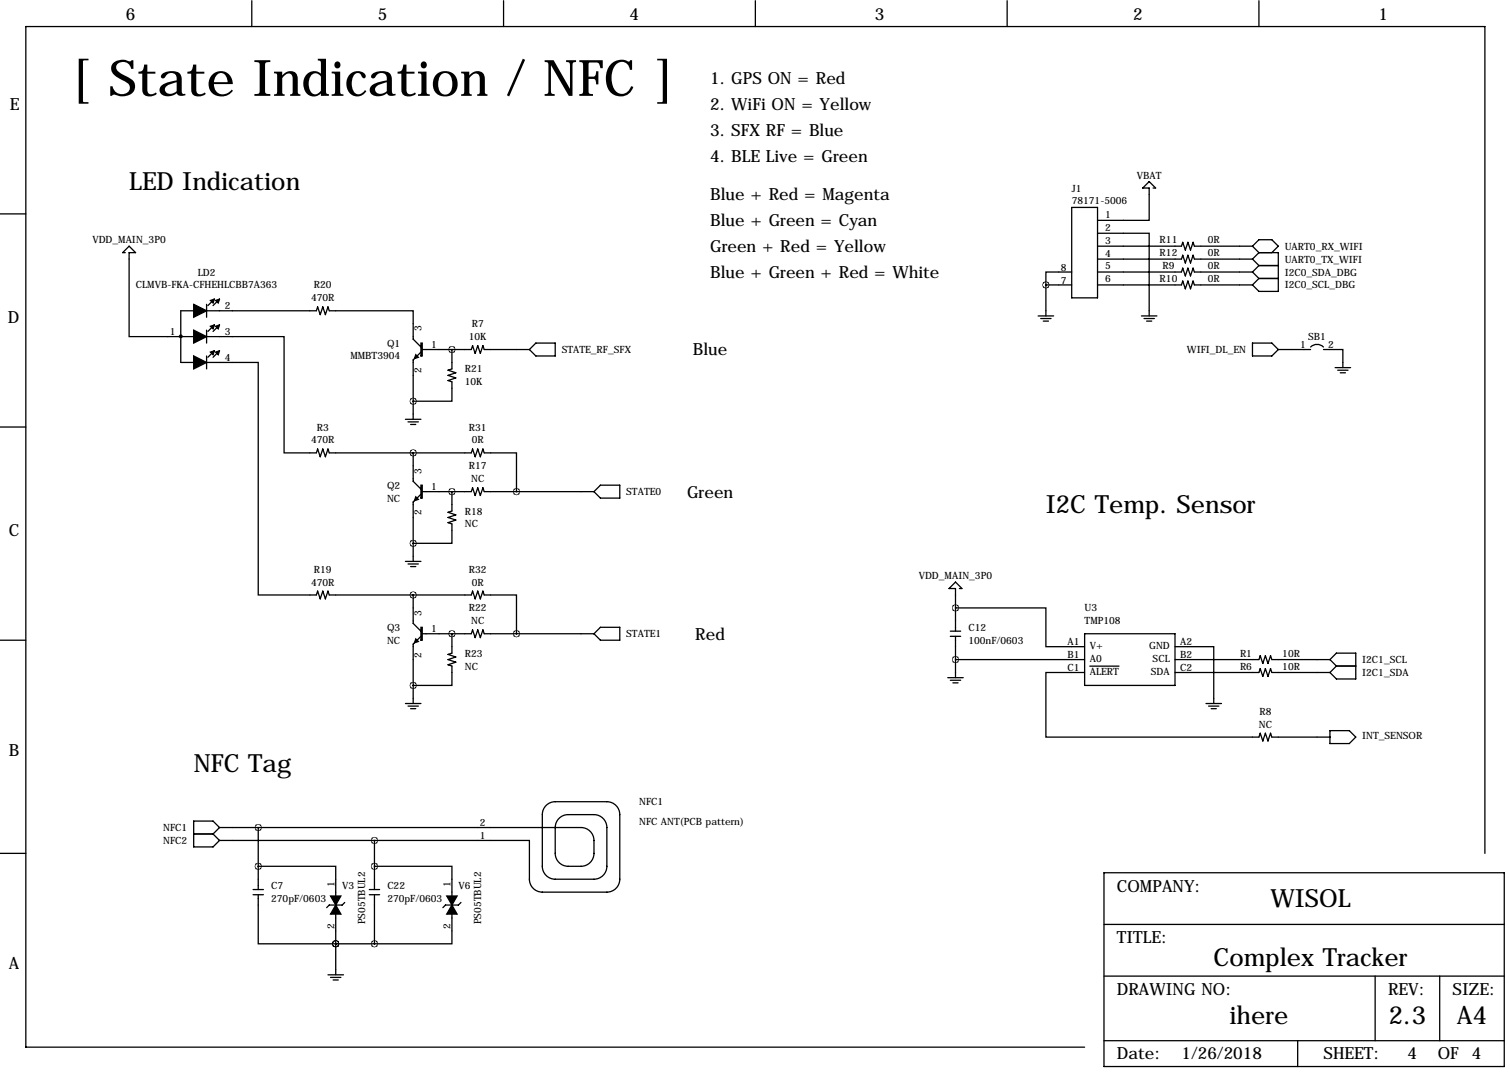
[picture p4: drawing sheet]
<svg xmlns="http://www.w3.org/2000/svg" width="297mm" height="211mm" viewBox="0 0 297 211" stroke-linecap="round" stroke-linejoin="round" font-family="sans-serif">
<g fill="none" stroke="#000" stroke-width=".25">
<path d="M49.5 .1v5.1M99.1 .1v5.1M148.6 .1v5.1M198.1 .1v5.1M247.6 .1v5.1M226.8 37h.5l-1.2-1.3-1.3 1.3h1.3v6.3h-10.2M0 42.1h5.1M24.6 49.7h-.5l1.3-1.3 1.3 1.3h-1.3v16.5h12.7M40.6 59.8v2.6M42.2 58.8l-1.3 1.3M43.2 58.8l-1.3 1.3M205.7 56h5.1"/>
<path d="M205.7 56v6.1M210.8 53.5h-5.1v2.5M210.8 40.8h5.1v17.8h-5.1zM215.9 45.9h10.2v16.2M215.9 48.4h16.5l.3-.8 .5 1.6 .5-1.6 .5 1.6 .5-1.6 .2 .8h11.5M215.9 50.9h16.5l.3-.7 .5 1.5 .5-1.5 .5 1.5 .5-1.5 .2 .7h11.5M215.9 53.5h16.5l.3-.8 .5 1.5 .5-1.5 .5 1.5 .5-1.5 .2 .8h11.5M215.9 56h16.5l.3-.7 .5 1.5 .5-1.5 .5 1.5 .5-1.5 .2 .7h11.5M246.4 53.5l1.2 1.3M246.4 48.4l1.2-1.3h2.6l1.3 1.3-1.3 1.3M246.4 48.4l1.2 1.3M246.4 50.9l1.2 1.3"/>
<path d="M247.6 49.7h3.9v7.6h-3.9l-1.2-1.3M247.6 54.8h3.9M247.6 52.2h3.9M247.6 52.2l-1.2 1.3M247.6 54.8l-1.2 1.2M247.6 49.7l-1.2 1.2M38.1 61.1h-2.5v10.2h2.5M40.6 61.1h21.6l.3-.8 .5 1.6 .5-1.6 .5 1.6 .5-1.6 .3 .8h16.5v5.6l1.5 1.5v-.2M40.6 66.2h15.3v22.8h6.3l.3-.7 .5 1.5 .5-1.5 .5 1.5 .5-1.5 .3 .7h27.9l.3-.7 .5 1.5 .5-1.5 .5 1.5 .5-1.5 .2 .7h6.4v7.7M40.6 71.3h10.2v45.7h11.4l.3-.8 .5 1.5 .5-1.5 .5 1.5 .5-1.5 .3 .8h27.9l.3-.8 .5 1.5 .5-1.5 .5 1.5 .5-1.5 .2 .8h6.4v7.6M40.6 64.9v2.6M40.6 70v2.5"/>
<path d="M42.2 63.9l-1.3 1.3M42.2 69l-1.3 1.2M43.2 63.9l-1.3 1.3M43.2 69l-1.3 1.2M82.8 69.2l-1.5 1.6v11.6M83.1 68.7h9.6l.3-.7 .5 1.5 .5-1.5 .5 1.5 .5-1.5 .2 .7h8.9M88.9 68.7v3.8l-.8 .3 1.6 .5-1.6 .5 1.6 .5-1.6 .5 .8 .3v3.8h-7.6M104.1 68.7l1.3-1.2h3.8v2.5h-3.8zM204.2 62.1h3.1M204.7 62.6h2.1M205.2 63.1h1M224.5 62.1h3.1"/>
<path d="M225 62.6h2.1M225.6 63.1h1M246.4 67.5h3.8l1.3 1.2-1.3 1.3h-3.8zM251.5 68.7h6.3M257.8 68.2a1.78 1.78 0 0 1 2.5 0M260.3 68.7h3.9v3.6M262.6 72.3h3.1M263.1 72.8h2.1M263.7 73.3h1M0 84h5.1M79.8 82.4h3M80.3 82.9h2"/>
<path d="M80.8 83.5h1M81.3 89v5.6l1.5 1.6v-.3M82.8 97.2l-1.5 1.5v11.7M83.1 96.7h9.6l.3-.8 .5 1.5 .5-1.5 .5 1.5 .5-1.5 .2 .8h21.6M88.9 96.7v3.8l-.8 .2 1.6 .5-1.6 .5 1.6 .5-1.6 .6 .8 .2v3.8h-7.6M118.1 95.4h3.8v2.5h-3.8l-1.3-1.2zM79.8 110.4h3M80.3 110.9h2M80.8 111.4h1M81.3 117v5.6l1.5 1.5v-.3M188 119.5h17.7v7.6h7.7M188.7 115.7h.5l-1.2-1.3-1.3 1.3h1.3v8.4"/>
<path d="M0 125.9h5.1M79.8 138.3h3M80.3 138.8h2M80.8 139.3h1M82.8 125.1l-1.5 1.5v11.7M83.1 124.6h9.6l.3-.8 .5 1.6 .5-1.6 .5 1.6 .5-1.6 .2 .8h21.6M88.9 124.6v3.8l-.8 .3 1.6 .5-1.6 .5 1.6 .5-1.6 .5 .8 .3v3.8h-7.6M118.1 123.3h3.8v2.6h-3.8l-1.3-1.3zM186.4 133.2h3.1M186.9 124.1h2.1M186.9 125.1h2.1M186.9 133.7h2.1"/>
<path d="M187.5 134.3h1M188 129.7h25.4M188 125.1v8.1M213.4 132.2h-7.7v12.7h41.9l.3-.7 .5 1.5 .5-1.5 .5 1.5 .5-1.5 .3 .7h11.4M213.4 124.6h17.7v10.2h-17.7zM214.4 131h5.7M231.1 127.1h7.7v11.2M231.1 129.7h16.5l.3-.8 .5 1.5 .5-1.5 .5 1.5 .5-1.5 .3 .8h11.4M231.1 132.2h16.5l.3-.7 .5 1.5 .5-1.5 .5 1.5 .5-1.5 .3 .7h11.4M237.2 138.3h3.1M237.7 138.8h2.1M238.3 139.3h1"/>
<path d="M261.6 129.7l1.3 1.3M261.6 129.7l1.3-1.3h3.8v5.1h-3.8l-1.3-1.3M262.9 131h3.8M262.9 131l-1.3 1.2M261.6 143.7h3.8l1.3 1.2-1.3 1.3h-3.8zM0 167.8h5.1M38.1 164h3.8M41.9 164l1.3 1.2M43.2 162.7h71.1a2.54 2.54 0 0 1 2.5 2.5v2.6a2.54 2.54 0 0 1-2.5 2.5h-2.5a2.54 2.54 0 0 1-2.6-2.5v-5.1a2.54 2.54 0 0 1 2.6-2.5h5a2.54 2.54 0 0 1 2.6 2.5v7.6a2.54 2.54 0 0 1-2.6 2.6h-7.6a2.54 2.54 0 0 1-2.5-2.6v-10.1a2.54 2.54 0 0 1 2.5-2.6h10.2a2.54 2.54 0 0 1 2.5 2.6v12.7a2.54 2.54 0 0 1-2.5 2.5h-12.7a2.54 2.54 0 0 1-2.6-2.5v-7.7h-60.9M43.2 162.7l-1.3-1.3h-3.8v5.1h3.8l1.3-1.3M43.2 162.7l-1.3 1.3M49.8 174.9h2"/>
<path d="M49.8 175.9h2M50.8 170.3h15.2v5.9M50.8 175.9v9.7h15.2M50.8 162.7v12.2M66 179.7v12M67.8 177.4l-.5 .5h-2.5l-.5 .5M72.6 174.9h2.1M72.6 175.9h2.1M73.7 170.3h15.2v5.9M73.7 165.2v9.7M73.7 175.9v9.7M88.9 179.7v5.9h-15.2"/>
<path d="M90.7 177.4l-.5 .5h-2.6l-.5 .5M217.2 171.6h78.7v38.1h-78.7zM292.1 167.8v-162.6h-287v200.7h208.3M64.5 191.7h3.1M65 192.2h2.1M65.5 192.7h1M66 185.6h.1M66 185.6h7.7M217.2 191.9h78.7M217.2 181.8h78.7M270.5 191.9v12.7M283.2 191.9v12.7"/>
<path d="M217.2 204.6h78.7M255.3 204.6v5.1"/>
<circle cx="35.6" cy="66.1" r=".25"/>
</g>
<g fill="#000" stroke="#000" stroke-width=".25">
<path d="M38.1 59.8l2.5 1.3-2.5 1.3zM41.4 59.1l.8-.3-.3 .8zM42.4 59.1l.8-.3-.3 .8zM38.1 64.9l2.5 1.3-2.5 1.3zM38.1 70l2.5 1.3-2.5 1.2zM41.4 64.1l.8-.2-.3 .8zM41.4 69.2l.8-.2-.3 .7zM42.4 64.1l.8-.2-.3 .8zM42.4 69.2l.8-.2-.3 .7zM81.8 69.7l.5 .5-.8 .3zM82.8 67.5h.3v2.5h-.3zM81.8 97.7l.5 .5-.8 .2z"/>
<path d="M82.8 95.4h.3v2.5h-.3zM81.8 125.6l.5 .5-.8 .3zM82.8 123.3h.3v2.6h-.3zM65 176.2h2.1l-1.1 1.7zM66 177.9l1.1 1.8h-2.1zM87.9 176.2h2l-1 1.7zM88.9 177.9l1 1.8h-2z"/>
</g>
<path d="M81.2 78.9a.05 .05 0 0 0 .1 0 .05 .05 0 0 0-.1 0zM81.2 106.8a.05 .05 0 0 0 .1 0 .05 .05 0 0 0-.1 0zM81.2 134.8a.05 .05 0 0 0 .1 0 .05 .05 0 0 0-.1 0zM73.6 165.2a.05 .05 0 0 0 .1 0 .05 .05 0 0 0-.1 0zM73.6 170.3a.05 .05 0 0 0 .1 0 .05 .05 0 0 0-.1 0zM73.6 185.6a.05 .05 0 0 0 .1 0 .05 .05 0 0 0-.1 0zM66 185.6a.05 .05 0 0 0 .1 0 .05 .05 0 0 0-.1 0zM66 185.6a.05 .05 0 0 0 .1 0 .05 .05 0 0 0-.1 0zM205.7 56a.05 .05 0 0 0 .1 0 .05 .05 0 0 0-.1 0zM81.2 89a.05 .05 0 0 0 .1 0 .05 .05 0 0 0-.1 0zM81.2 117a.05 .05 0 0 0 .1 0 .05 .05 0 0 0-.1 0zM187.9 129.7a.05 .05 0 0 0 .1 0 .05 .05 0 0 0-.1 0zM187.9 119.5a.05 .05 0 0 0 .1 0 .05 .05 0 0 0-.1 0z" fill="#000" stroke="#000" stroke-width="1.3"/>
<text font-size="9.9" x="14" y="18.8">[ State Indication / NFC ]</text>
<g font-size="4.9">
<text x="25.4" y="37.4">LED Indication</text>
<text x="205.7" y="100.9">I2C Temp. Sensor</text>
<text x="38.1" y="151.7">NFC Tag</text>
<text x="249.9" y="178.4">WISOL</text>
<text x="238.7" y="189.8">Complex Tracker</text>
<text x="241.9" y="201.3">ihere</text>
<text x="273.2" y="201.3">2.3</text>
<text x="286.6" y="201.3">A4</text>
</g>
<g font-size="3.3">
<text x="24.8" y="3.8">6</text>
<text x="74.3" y="3.8">5</text>
<text x="123.8" y="3.8">4</text>
<text x="172.1" y="3.8">3</text>
<text x="222.9" y="3.8">2</text>
<text x="271.2" y="3.8">1</text>
<text x="139.7" y="16.5">1. GPS ON = Red</text>
<text x="1.9" y="21.6">E</text>
<text x="139.7" y="21.6">2. WiFi ON = Yellow</text>
<text x="139.7" y="26.7">3. SFX RF = Blue</text>
<text x="139.7" y="31.8">4. BLE Live = Green</text>
<text x="139.7" y="39.4">Blue + Red = Magenta</text>
<text x="139.7" y="44.5">Blue + Green = Cyan</text>
<text x="139.7" y="49.6">Green + Red = Yellow</text>
<text x="139.7" y="54.6">Blue + Green + Red = White</text>
<text x="1.5" y="63.5">D</text>
<text x="136.3" y="69.9">Blue</text>
<text x="135.2" y="97.8">Green</text>
<text x="1.7" y="105.4">C</text>
<text x="136.8" y="125.8">Red</text>
<text x="1.7" y="148.6">B</text>
<text x="219.7" y="175.3">COMPANY:</text>
<text x="219.7" y="185.4">TITLE:</text>
<text x="1.7" y="190.5">A</text>
<text x="219.7" y="195.6">DRAWING NO:</text>
<text x="273.1" y="195.6">REV:</text>
<text x="285.8" y="195.6">SIZE:</text>
<text x="219.7" y="208.3">Date:</text>
<text x="232.4" y="208.3">1/26/2018</text>
<text x="260.4" y="208.3">SHEET:</text>
<text x="276.9" y="208.3">4</text>
<text x="282.8" y="208.3">OF</text>
<text x="289.6" y="208.3">4</text>
</g>
<g font-size="2">
<text x="223.6" y="35.1">VBAT</text>
<text x="210.8" y="37.7">J1</text>
<text x="210.8" y="40.2">78171-5006</text>
<text x="18.2" y="47.8">VDD_MAIN_3P0</text>
<text x="217.4" y="42.8">1</text>
<text x="217.4" y="45.4">2</text>
<text x="217.4" y="47.9">3</text>
<text x="228.1" y="47.8">R11</text>
<text x="237.6" y="47.8">0R</text>
<text x="208.7" y="53.2">8</text>
<text x="217.4" y="50.4">4</text>
<text x="217.4" y="53">5</text>
<text x="228.1" y="50.4">R12</text>
<text x="228.7" y="52.9">R9</text>
<text x="237.6" y="50.4">0R</text>
<text x="237.6" y="52.9">0R</text>
<text x="252.7" y="49.1">UART0_RX_WIFI</text>
<text x="252.7" y="51.6">UART0_TX_WIFI</text>
<text x="26.7" y="56.7">CLMVB-FKA-CFHEHLCBB7A363</text>
<text x="38.9" y="54.2">LD2</text>
<text x="61.2" y="59.3">470R</text>
<text x="61.8" y="56.7">R20</text>
<text x="208.7" y="55.8">7</text>
<text x="217.4" y="55.5">6</text>
<text x="228.1" y="55.4">R10</text>
<text x="237.6" y="55.4">0R</text>
<text x="252.7" y="54.2">I2C0_SDA_DBG</text>
<text x="252.7" y="56.7">I2C0_SCL_DBG</text>
<text x="33.4" y="65.9">1</text>
<text x="44.2" y="60.8">2</text>
<text x="44.2" y="65.9">3</text>
<text x="82.9" y="65.2" transform="rotate(-90 82.9 65.2)">3</text>
<text x="92.8" y="64.3">R7</text>
<text x="44.2" y="71">4</text>
<text x="68.9" y="70.7">MMBT3904</text>
<text x="76.1" y="68.1">Q1</text>
<text x="84.8" y="68.5">1</text>
<text x="92.2" y="66.9">10K</text>
<text x="110.5" y="69.4">STATE_RF_SFX</text>
<text x="233.5" y="69.4">WIFI_DL_EN</text>
<text x="255.8" y="68.5">1</text>
<text x="257.3" y="66.9">SB1</text>
<text x="261.3" y="68.5">2</text>
<text x="82.9" y="73.4" transform="rotate(-90 82.9 73.4)">2</text>
<text x="91.4" y="73.2">R21</text>
<text x="91.4" y="75.8">10K</text>
<text x="61.2" y="87.2">470R</text>
<text x="62.3" y="84.7">R3</text>
<text x="92.2" y="84.7">R31</text>
<text x="92.8" y="87.2">0R</text>
<text x="82.9" y="93.1" transform="rotate(-90 82.9 93.1)">3</text>
<text x="92.2" y="92.3">R17</text>
<text x="92.7" y="94.8">NC</text>
<text x="76.1" y="96.1">Q2</text>
<text x="76.1" y="98.6">NC</text>
<text x="82.9" y="101.3" transform="rotate(-90 82.9 101.3)">2</text>
<text x="84.8" y="96.4">1</text>
<text x="91.4" y="101.2">R18</text>
<text x="123.2" y="97.4">STATE0</text>
<text x="91.4" y="103.7">NC</text>
<text x="61.8" y="112.6">R19</text>
<text x="92.2" y="112.6">R32</text>
<text x="180.7" y="113.9">VDD_MAIN_3P0</text>
<text x="61.2" y="115.1">470R</text>
<text x="92.8" y="115.1">0R</text>
<text x="76.1" y="124">Q3</text>
<text x="82.9" y="121" transform="rotate(-90 82.9 121)">3</text>
<text x="84.8" y="124.3">1</text>
<text x="92.2" y="120.2">R22</text>
<text x="92.7" y="122.8">NC</text>
<text x="123.2" y="125.3">STATE1</text>
<text x="190.5" y="124">C12</text>
<text x="213.4" y="120.2">U3</text>
<text x="213.4" y="122.8">TMP108</text>
<text x="76.1" y="126.6">NC</text>
<text x="82.9" y="129.3" transform="rotate(-90 82.9 129.3)">2</text>
<text x="91.4" y="129.1">R23</text>
<text x="91.4" y="131.6">NC</text>
<text x="190.5" y="126.6">100nF/0603</text>
<text x="210" y="126.9">A1</text>
<text x="210" y="129.4">B1</text>
<text x="210" y="132">C1</text>
<text x="214.4" y="127.6">V+</text>
<text x="214.4" y="130.1">A0</text>
<text x="226.1" y="127.6">GND</text>
<text x="226.7" y="130.1">SCL</text>
<text x="232.2" y="132">C2</text>
<text x="232.2" y="129.4">B2</text>
<text x="232.2" y="126.9">A2</text>
<text x="243.9" y="129.1">R1</text>
<text x="243.9" y="131.6">R6</text>
<text x="252.3" y="129.1">10R</text>
<text x="252.3" y="131.6">10R</text>
<text x="268" y="130.4">I2C1_SCL</text>
<text x="214.4" y="132.7">ALERT</text>
<text x="226.4" y="132.7">SDA</text>
<text x="268" y="132.9">I2C1_SDA</text>
<text x="247.6" y="143.1">NC</text>
<text x="247.7" y="140.5">R8</text>
<text x="268" y="145.4">INT_SENSOR</text>
<text x="125.7" y="158.3">NFC1</text>
<text x="32.1" y="165.9">NFC2</text>
<text x="32.1" y="163.4">NFC1</text>
<text x="94.4" y="165">1</text>
<text x="94.4" y="162.4">2</text>
<text x="125.7" y="162.1">NFC ANT(PCB pattern)</text>
<text x="53.3" y="174.8">C7</text>
<text x="53.3" y="177.4">270pF/0603</text>
<text x="65.8" y="174.4" transform="rotate(-90 65.8 174.4)">1</text>
<text x="67.3" y="174.8">V3</text>
<text x="76.2" y="174.8">C22</text>
<text x="76.2" y="177.4">270pF/0603</text>
<text x="88.6" y="174.4" transform="rotate(-90 88.6 174.4)">1</text>
<text x="90.2" y="174.8">V6</text>
<text x="65.8" y="182.6" transform="rotate(-90 65.8 182.6)">2</text>
<text x="71.8" y="181.8" transform="rotate(-90 71.8 181.8)">PS05TBUL2</text>
<text x="88.6" y="182.6" transform="rotate(-90 88.6 182.6)">2</text>
<text x="94.7" y="181.8" transform="rotate(-90 94.7 181.8)">PS05TBUL2</text>
</g>
</svg>
